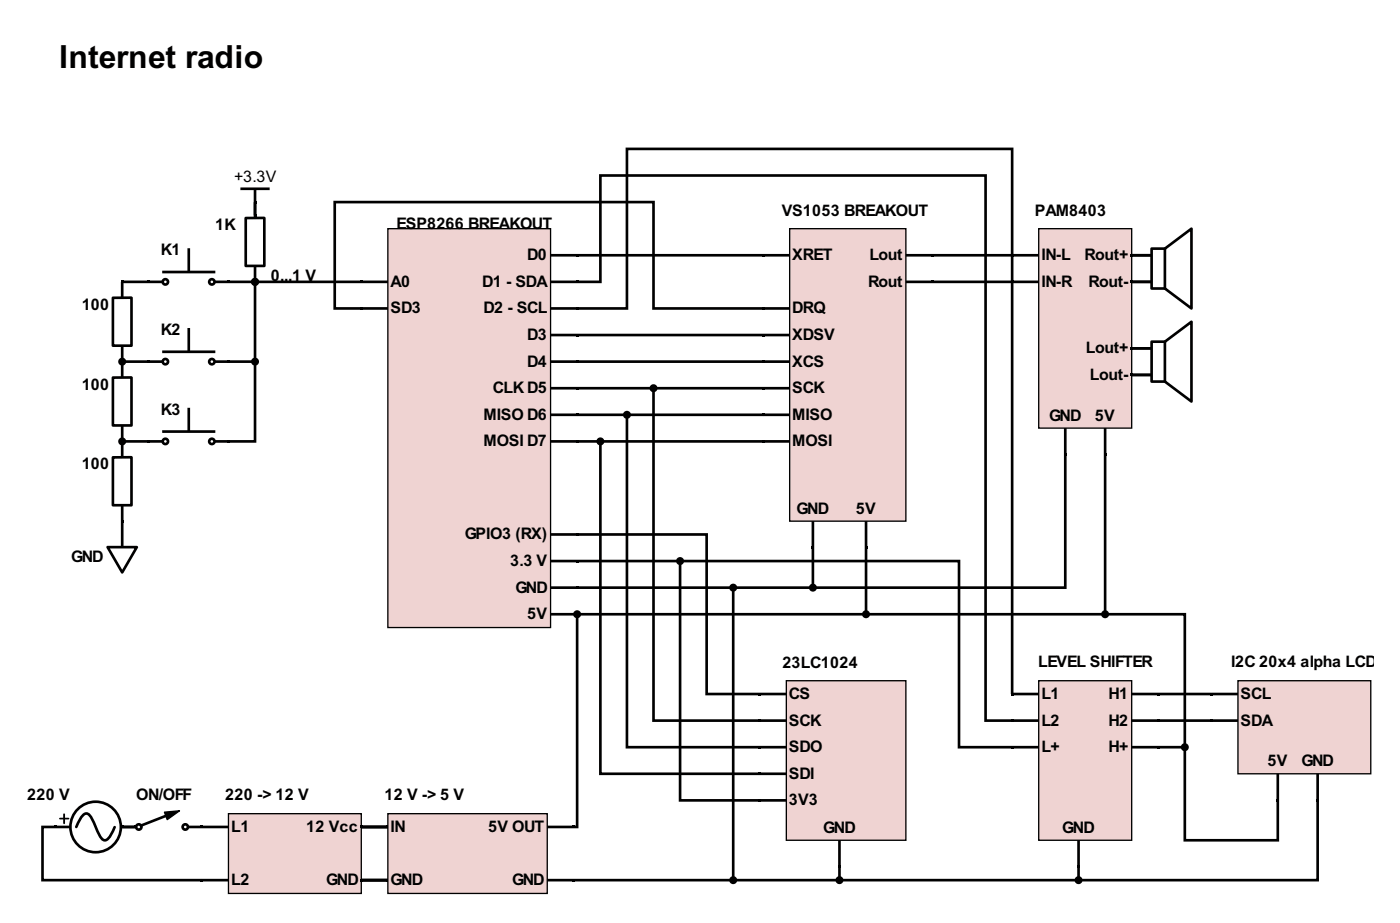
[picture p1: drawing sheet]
<svg xmlns="http://www.w3.org/2000/svg" width="279mm" height="184mm" viewBox="0 0 279 184" stroke-linecap="round" stroke-linejoin="round" font-family="sans-serif">
<path d="M77.3 45.5h32.4v79.5h-32.4z" fill="#efd3d2"/>
<path d="M77.3 45.5h32.4v79.5h-32.4z" fill="none" stroke="#000" stroke-width=".26"/>
<g fill="#000">
<path d="M71.7 55.9h.6v.5h-.6zM114.8 50.6h.5v.5h-.5zM114.8 55.9h.5v.5h-.5zM71.7 61.2h.6v.5h-.6zM114.8 71.7h.5v.6h-.5zM114.8 77h.5v.6h-.5zM114.8 66.5h.5v.5h-.5zM114.8 61.2h.5v.5h-.5zM114.8 82.3h.5v.6h-.5zM114.8 87.6h.5v.6h-.5zM114.8 116.8h.5v.5h-.5zM114.8 111.5h.5v.5h-.5z"/>
<path d="M114.8 106.2h.5v.5h-.5zM114.8 122.1h.5v.5h-.5z"/>
</g>
<g fill="none" stroke="#000" stroke-width=".2">
<path d="M72.3 56.1h4.7M110 56.1h4.8M110 50.8h4.8M72.3 61.4h4.7M110 72h4.8M110 77.3h4.8M110 66.7h4.8M110 61.4h4.8M110 82.6h4.8M110 87.9h4.8M110 117h4.8M110 111.7h4.8"/>
<path d="M110 106.4h4.8M110 122.3h4.8"/>
</g>
<g fill="none" stroke="#000" stroke-width=".53">
<path d="M72.3 56.1h4.7M110 56.1h4.8M110 50.8h4.8M72.3 61.4h4.7M110 72h4.8M110 77.3h4.8M110 66.7h4.8M110 61.4h4.8M110 82.6h4.8M110 87.9h4.8M110 117h4.8M110 111.7h4.8"/>
<path d="M110 106.4h4.8M110 122.3h4.8"/>
</g>
<path d="M157.4 45.5h23.2v58.3h-23.2z" fill="#efd3d2"/>
<path d="M157.4 45.5h23.2v58.3h-23.2z" fill="none" stroke="#000" stroke-width=".26"/>
<path d="M151.8 50.6h.6v.5h-.6zM185.6 50.6h.5v.5h-.5zM185.6 55.9h.5v.5h-.5zM151.8 77h.6v.6h-.6zM151.8 71.7h.6v.6h-.6zM151.8 66.5h.6v.5h-.6zM151.8 61.2h.6v.5h-.6zM151.8 82.3h.6v.6h-.6zM151.8 87.6h.6v.6h-.6zM161.8 108.8h.5v.5h-.5zM172.4 108.8h.5v.5h-.5z" fill="#000"/>
<path d="M152.4 50.8h4.7M180.8 50.8h4.8M180.8 56.1h4.8M152.4 77.3h4.7M152.4 72h4.7M152.4 66.7h4.7M152.4 61.4h4.7M152.4 82.6h4.7M152.4 87.9h4.7M162 104v4.8M172.6 104v4.8" fill="none" stroke="#000" stroke-width=".2"/>
<path d="M152.4 50.8h4.7M180.8 50.8h4.8M180.8 56.1h4.8M152.4 77.3h4.7M152.4 72h4.7M152.4 66.7h4.7M152.4 61.4h4.7M152.4 82.6h4.7M152.4 87.9h4.7M162 104v4.8M172.6 109.1v13.2h-57.6M172.6 104v4.8" fill="none" stroke="#000" stroke-width=".53"/>
<path d="M207 45.5h18.6v39.7h-18.6z" fill="#efd3d2"/>
<path d="M207 45.5h18.6v39.7h-18.6z" fill="none" stroke="#000" stroke-width=".26"/>
<path d="M201.5 50.6h.5v.5h-.5zM201.5 55.9h.5v.5h-.5zM225.3 50.6h.5v.5h-.5zM225.3 55.9h.5v.5h-.5zM230.6 50.6h.5v.5h-.5zM230.6 55.9h.5v.5h-.5zM230.6 69.1h.5v.5h-.5zM230.6 74.4h.5v.5h-.5zM212.1 90.3h.5v.5h-.5zM220 90.3h.5v.5h-.5z" fill="#000"/>
<path d="M202 50.8h4.8M202 56.1h4.8M225.8 50.8h4.8M225.8 56.1h4.8M225.8 69.4h4.8M225.8 74.7h4.8M212.3 85.5v4.8M220.3 85.5v4.8" fill="none" stroke="#000" stroke-width=".2"/>
<path d="M202 50.8h4.8M202 56.1h4.8M225.8 50.8h4.8M225.8 56.1h4.8M225.8 69.4h4.8M225.8 74.7h4.8M212.3 85.5v4.8M220.3 85.5v4.8" fill="none" stroke="#000" stroke-width=".53"/>
<path d="M229.5 49.5h2.7v8h-2.7z" fill="#fff"/>
<path d="M232.2 49.5h-2.7v8h2.7" fill="none" stroke="#000" stroke-width=".53"/>
<path d="M232.2 49.5l5.3-4v15.9l-5.3-3.9z" fill="#fff"/>
<path d="M225.8 56.1h3.5M232.2 49.5l5.3-4v15.9l-5.3-3.9zM225.8 69.4h3.5" fill="none" stroke="#000" stroke-width=".53"/>
<path d="M225.8 56.1h3.5M225.8 69.4h3.5" fill="none" stroke="#000" stroke-width=".2"/>
<path d="M225.3 69.1h.5v.5h-.5zM225.3 74.4h.5v.5h-.5z" fill="#000"/>
<path d="M229.5 68h2.7v8h-2.7z" fill="#fff"/>
<path d="M232.2 68h-2.7v8h2.7" fill="none" stroke="#000" stroke-width=".53"/>
<path d="M232.2 68l5.3-3.9v15.9l-5.3-4z" fill="#fff"/>
<g fill="none" stroke="#000" stroke-width=".53">
<path d="M225.8 74.7h3.5M232.2 68l5.3-3.9v15.9l-5.3-4zM24.6 164.7h2.3M33.5 162.3l-5.4 2.1M37.7 164.7h2.3"/>
<circle cx="27.7" cy="164.7" r=".53"/>
<circle cx="36.9" cy="164.7" r=".53"/>
</g>
<path d="M225.8 74.7h3.5" fill="none" stroke="#000" stroke-width=".2"/>
<path d="M24.1 164.4h.5v.5h-.5zM32.8 161.7l3-.2-2.5 1.7zM40 164.4h.5v.5h-.5z" fill="#000"/>
<path d="M32.8 161.7l3-.2-2.5 1.7z" fill="none" stroke="#000" stroke-width=".26"/>
<path d="M156.7 135.6h23.9v31.7h-23.9z" fill="#efd3d2"/>
<path d="M156.7 135.6h23.9v31.7h-23.9z" fill="none" stroke="#000" stroke-width=".26"/>
<g fill="#000">
<path d="M151.2 137.9h.5v.6h-.5zM151.2 143.2h.5v.6h-.5zM151.2 148.5h.5v.6h-.5zM151.2 153.8h.5v.5h-.5zM151.2 159.1h.5v.5h-.5zM167.1 172.4h.5v.5h-.5z"/>
<circle cx="130.3" cy="77.3" r=".53"/>
<circle cx="119.7" cy="87.9" r=".53"/>
<circle cx="125" cy="82.6" r=".53"/>
</g>
<path d="M151.7 138.2h4.8M151.7 143.5h4.8M151.7 148.8h4.8M151.7 154.1h4.8M151.7 159.4h4.8M167.3 167.6v4.8" fill="none" stroke="#000" stroke-width=".2"/>
<g fill="none" stroke="#000" stroke-width=".53">
<path d="M115 50.8h37.1M185.9 50.8h15.8M185.9 56.1h15.8M72 61.4h-5.3v-21.2h63.6v21.2h21.8M115 66.7h37.1M115 77.3h37.1M115 72h37.1M130.3 77.8v65.7h21.1M115 82.6h37.1M115 87.9h37.1M119.7 88.4v65.7h31.7M125 83.1v65.7h26.4"/>
<path d="M115 111.7h20.6v47.7h15.8M115 106.4h25.8v31.8h10.6M151.7 138.2h4.8M151.7 143.5h4.8M151.7 148.8h4.8M151.7 154.1h4.8M151.7 159.4h4.8M167.3 167.6v4.8"/>
<circle cx="130.3" cy="77.3" r=".53"/>
<circle cx="119.7" cy="87.9" r=".53"/>
<circle cx="125" cy="82.6" r=".53"/>
</g>
<path d="M45.5 162h26.5v15.9h-26.5z" fill="#efd3d2"/>
<path d="M45.5 162h26.5v15.9h-26.5z" fill="none" stroke="#000" stroke-width=".26"/>
<path d="M40 164.4h.5v.5h-.5zM40 175h.5v.5h-.5zM77 164.4h.6v.5h-.6zM77 175h.6v.5h-.6z" fill="#000"/>
<path d="M40.5 164.7h4.8M40.5 175.3h4.8M72.3 164.7h4.7M72.3 175.3h4.7" fill="none" stroke="#000" stroke-width=".2"/>
<path d="M40.5 164.7h4.8M40.5 175.3h4.8M72.3 164.7h4.7M72.3 175.3h4.7" fill="none" stroke="#000" stroke-width=".53"/>
<path d="M77.3 162h31.8v15.9h-31.8z" fill="#efd3d2"/>
<path d="M77.3 162h31.8v15.9h-31.8z" fill="none" stroke="#000" stroke-width=".26"/>
<path d="M71.7 175h.6v.5h-.6zM71.7 164.4h.6v.5h-.6zM114.1 164.4h.5v.5h-.5zM114.1 175h.5v.5h-.5z" fill="#000"/>
<path d="M72.3 164.7h4.7M72.3 175.3h4.7M109.3 164.7h4.8M109.3 175.3h4.8" fill="none" stroke="#000" stroke-width=".2"/>
<path d="M72.3 164.7h4.7M72.3 175.3h4.7M109.3 164.7h4.8M109.3 175.3h4.8" fill="none" stroke="#000" stroke-width=".53"/>
<path d="M246.7 135.6h26.5v18.5h-26.5z" fill="#efd3d2"/>
<path d="M246.7 135.6h26.5v18.5h-26.5z" fill="none" stroke="#000" stroke-width=".26"/>
<path d="M241.2 137.9h.5v.6h-.5zM241.2 143.2h.5v.6h-.5zM254.4 159.1h.6v.5h-.6zM262.4 159.1h.5v.5h-.5z" fill="#000"/>
<path d="M241.7 138.2h4.8M241.7 143.5h4.8M254.7 154.3v4.8M262.6 154.3v4.8" fill="none" stroke="#000" stroke-width=".2"/>
<path d="M241.7 138.2h4.8M241.7 143.5h4.8M254.7 154.3v4.8M262.6 154.3v4.8" fill="none" stroke="#000" stroke-width=".53"/>
<path d="M207 135.6h18.6v31.7h-18.6z" fill="#efd3d2"/>
<path d="M207 135.6h18.6v31.7h-18.6z" fill="none" stroke="#000" stroke-width=".26"/>
<g fill="#000">
<path d="M201.5 137.9h.5v.6h-.5zM230.6 137.9h.5v.6h-.5zM201.5 143.2h.5v.6h-.5zM201.5 148.5h.5v.6h-.5zM230.6 143.2h.5v.6h-.5zM230.6 148.5h.5v.6h-.5zM10.9 164.4h.5v.5h-.5zM26.7 164.4h.6v.5h-.6zM214.7 172.4h.5v.5h-.5z"/>
<circle cx="135.6" cy="111.7" r=".53"/>
<circle cx="115" cy="122.3" r=".53"/>
<circle cx="172.6" cy="122.3" r=".53"/>
<circle cx="220.3" cy="122.3" r=".53"/>
<circle cx="236.2" cy="148.8" r=".53"/>
</g>
<path d="M202 138.2h4.8M225.8 138.2h4.8M202 143.5h4.8M202 148.8h4.8M225.8 143.5h4.8M225.8 148.8h4.8M215 167.6v4.8" fill="none" stroke="#000" stroke-width=".2"/>
<g fill="none" stroke="#000" stroke-width=".53">
<path d="M115 56.1h4.7v-21.2h76.7v108.6h5.3M115 61.4h10v-31.7h76.7v108.5M220.3 90.5v31.8h-47.2M136.1 111.7h55v37.1h10.6M115 122.8v41.9h-.6M202 138.2h4.8M220.8 122.3h15.4v26.5h-5.3M225.8 138.2h4.8M230.9 138.2h10.6M202 143.5h4.8M202 148.8h4.8M225.8 143.5h4.8"/>
<path d="M225.8 148.8h4.8M230.9 143.5h10.6M236.2 149.3v18h18.5v-7.9M215 167.6v4.8"/>
<circle cx="135.6" cy="111.7" r=".53"/>
<circle cx="115" cy="122.3" r=".53"/>
<circle cx="172.6" cy="122.3" r=".53"/>
<circle cx="220.3" cy="122.3" r=".53"/>
<circle cx="236.2" cy="148.8" r=".53"/>
</g>
<circle cx="19.1" cy="164.7" r="5" fill="#fff"/>
<g fill="none" stroke="#000" stroke-width=".53">
<path d="M50.8 40.5v2.7M50.8 53.2v2.7M212.3 90.5v26.5h-49.7M146.1 117.5v57.2M162 109.1v7.9h-47M262.6 159.4v15.9h-148.2M11.1 164.7h-2.6v10.6h31.7M11.4 164.7h2.4M15.2 164.7l.6-1.3 1-1.3a1.08 1.08 0 0 1 1.5 .8l.9 2.1a5.4 5.4 0 0 0 1.3 2.2l.4 .1 .4-.1 .5-.5 1.1-2M24.4 164.7h2.3M72 164.7h5.3M72 175.3h5.3"/>
<path d="M167.3 172.6v2.1M215 172.6v2.1"/>
<circle cx="146.1" cy="117" r=".53"/>
<circle cx="162" cy="117" r=".53"/>
<circle cx="19.1" cy="164.7" r="5"/>
<circle cx="146.1" cy="175.3" r=".53"/>
<circle cx="167.3" cy="175.3" r=".53"/>
<circle cx="215" cy="175.3" r=".53"/>
</g>
<path d="M11.9 163h1.8" fill="none" stroke="#000" stroke-width=".34"/>
<path d="M12.8 162.1v1.8" fill="none" stroke="#000" stroke-width=".37"/>
<g fill="#000">
<path d="M50.6 40h.5v.5h-.5zM50.6 55.9h.5v.5h-.5z"/>
<circle cx="146.1" cy="117" r=".53"/>
<circle cx="162" cy="117" r=".53"/>
<circle cx="146.1" cy="175.3" r=".53"/>
<circle cx="167.3" cy="175.3" r=".53"/>
<circle cx="215" cy="175.3" r=".53"/>
</g>
<path d="M50.8 40.5v2.7M50.8 53.2v2.7" fill="none" stroke="#000" stroke-width=".2"/>
<path d="M49 43.4h3.7v9.6h-3.7z" fill="#fff"/>
<path d="M24.4 56.4v2.6M49 43.4h3.7v9.6h-3.7zM24.4 69.1v2.6" fill="none" stroke="#000" stroke-width=".53"/>
<path d="M24.1 55.9h.5v.5h-.5zM24.1 71.7h.5v.6h-.5z" fill="#000"/>
<path d="M24.4 56.4v2.6M24.4 69.1v2.6" fill="none" stroke="#000" stroke-width=".2"/>
<path d="M22.5 59.3h3.7v9.5h-3.7z" fill="#fff"/>
<path d="M22.5 59.3h3.7v9.5h-3.7zM24.4 72.3v2.6M24.4 85v2.6" fill="none" stroke="#000" stroke-width=".53"/>
<path d="M24.1 71.7h.5v.6h-.5zM24.1 87.6h.5v.6h-.5z" fill="#000"/>
<path d="M24.4 72.3v2.6M24.4 85v2.6" fill="none" stroke="#000" stroke-width=".2"/>
<path d="M22.5 75.2h3.7v9.5h-3.7z" fill="#fff"/>
<path d="M22.5 75.2h3.7v9.5h-3.7zM24.4 88.2v2.6M24.4 100.9v2.6" fill="none" stroke="#000" stroke-width=".53"/>
<path d="M24.1 87.6h.5v.6h-.5zM24.1 103.5h.5v.5h-.5z" fill="#000"/>
<path d="M24.4 88.2v2.6M24.4 100.9v2.6" fill="none" stroke="#000" stroke-width=".2"/>
<path d="M22.5 91.1h3.7v9.5h-3.7z" fill="#fff"/>
<g fill="none" stroke="#000" stroke-width=".53">
<path d="M24.4 56.1h5.3M29.9 56.1h2.3M37.6 49.7v4.2M43 56.1h2.3M24.9 72h4.8M29.9 72h2.3M37.6 65.6v4.2M43 72h2.3M22.5 91.1h3.7v9.5h-3.7zM24.9 87.9h4.8M29.9 87.9h2.3M37.6 81.5v4.2"/>
<path d="M43 87.9h2.3M24.4 104v4.8"/>
<circle cx="33" cy="56.1" r=".53"/>
<circle cx="42.2" cy="56.1" r=".53"/>
<circle cx="24.4" cy="72" r=".53"/>
<circle cx="33" cy="72" r=".53"/>
<circle cx="42.2" cy="72" r=".53"/>
<circle cx="24.4" cy="87.9" r=".53"/>
<circle cx="33" cy="87.9" r=".53"/>
<circle cx="42.2" cy="87.9" r=".53"/>
</g>
<g fill="#000">
<path d="M29.4 55.9h.5v.5h-.5zM45.3 55.9h.5v.5h-.5zM29.4 71.7h.5v.6h-.5zM45.3 71.7h.5v.6h-.5zM29.4 87.6h.5v.6h-.5zM45.3 87.6h.5v.6h-.5zM24.1 103.5h.5v.5h-.5z"/>
<circle cx="24.4" cy="72" r=".53"/>
<circle cx="24.4" cy="87.9" r=".53"/>
</g>
<path d="M32.5 54h10.3v.3h-10.3zM32.5 69.9h10.3v.3h-10.3zM32.5 85.8h10.3v.3h-10.3z" fill="none" stroke="#000" stroke-width=".29"/>
<path d="M24.4 104v4.8" fill="none" stroke="#000" stroke-width=".2"/>
<path d="M21.4 109h5.9l-2.9 5z" fill="#fff"/>
<g fill="none" stroke="#000" stroke-width=".53">
<path d="M48.2 37.6h5.3M50.8 37.9v4.7M45.5 56.1h4.8M50.8 56.7v15.3h-5.3M50.8 56.1h21.2M50.8 72.5v15.4h-5.3M21.4 109h5.9l-2.9 5z"/>
<circle cx="50.8" cy="56.1" r=".53"/>
<circle cx="50.8" cy="72" r=".53"/>
</g>
<g fill="#000">
<path d="M50.6 42.6h.5v.6h-.5z"/>
<circle cx="50.8" cy="56.1" r=".53"/>
<circle cx="50.8" cy="72" r=".53"/>
</g>
<path d="M50.8 37.9v4.7" fill="none" stroke="#000" stroke-width=".2"/>
<text font-size="6.4" x="11.8" y="13.6">Internet radio</text>
<g font-size="3.2">
<text x="46.6" y="36.2">+3.3V</text>
<text x="42.9" y="45.8">1K</text>
<text x="79" y="45.5">ESP8266 BREAKOUT</text>
<text x="155.8" y="43">VS1053 BREAKOUT</text>
<text x="206.2" y="43">PAM8403</text>
<text x="32" y="50.8">K1</text>
<text x="105.1" y="51.8">D0</text>
<text x="157.9" y="51.8">XRET</text>
<text x="173.3" y="51.8">Lout</text>
<text x="207.6" y="51.8">IN-L</text>
<text x="216.2" y="51.8">Rout+</text>
<text x="54" y="55.9">0...1 V</text>
<text x="77.8" y="57.1">A0</text>
<text x="96.1" y="57.1">D1 - SDA</text>
<text x="173" y="57.1">Rout</text>
<text x="207.6" y="57.1">IN-R</text>
<text x="217" y="57.1">Rout-</text>
<text x="16.3" y="61.7">100</text>
<text x="77.8" y="62.4">SD3</text>
<text x="96.4" y="62.4">D2 - SCL</text>
<text x="157.9" y="62.4">DRQ</text>
<text x="32" y="66.7">K2</text>
<text x="105.1" y="67.7">D3</text>
<text x="157.9" y="67.7">XDSV</text>
<text x="216.4" y="70.4">Lout+</text>
<text x="16.3" y="77.6">100</text>
<text x="105.1" y="73">D4</text>
<text x="157.9" y="73">XCS</text>
<text x="217.2" y="75.7">Lout-</text>
<text x="32" y="82.6">K3</text>
<text x="96.4" y="83.6">MISO D6</text>
<text x="98.2" y="78.3">CLK D5</text>
<text x="157.9" y="78.3">SCK</text>
<text x="157.9" y="83.6">MISO</text>
<text x="209.1" y="83.8">GND</text>
<text x="218.2" y="83.8">5V</text>
<text x="96.4" y="88.9">MOSI D7</text>
<text x="157.9" y="88.9">MOSI</text>
<text x="16.3" y="93.5">100</text>
<text x="92.7" y="107.4">GPIO3 (RX)</text>
<text x="158.8" y="102.3">GND</text>
<text x="170.6" y="102.3">5V</text>
<text x="14.2" y="112">GND</text>
<text x="101.7" y="112.7">3.3 V</text>
<text x="102.7" y="118">GND</text>
<text x="105.1" y="123.3">5V</text>
<text x="155.9" y="133">23LC1024</text>
<text x="206.9" y="132.9">LEVEL SHIFTER</text>
<text x="245.4" y="132.9">I2C 20x4 alpha LCD</text>
<text x="157.3" y="139.2">CS</text>
<text x="207.6" y="139.2">L1</text>
<text x="220.9" y="139.2">H1</text>
<text x="247.3" y="139.2">SCL</text>
<text x="157.3" y="144.5">SCK</text>
<text x="157.3" y="149.8">SDO</text>
<text x="207.6" y="144.5">L2</text>
<text x="207.6" y="149.8">L+</text>
<text x="220.9" y="144.5">H2</text>
<text x="220.9" y="149.8">H+</text>
<text x="247.3" y="144.5">SDA</text>
<text x="157.3" y="155.1">SDI</text>
<text x="252.6" y="152.6">5V</text>
<text x="259.4" y="152.6">GND</text>
<text x="5.4" y="159.4">220 V</text>
<text x="27.1" y="159.4">ON/OFF</text>
<text x="44.9" y="159.4">220 -&gt; 12 V</text>
<text x="76.6" y="159.4">12 V -&gt; 5 V</text>
<text x="157.3" y="160.4">3V3</text>
<text x="46.1" y="165.7">L1</text>
<text x="61" y="165.7">12 Vcc</text>
<text x="77.8" y="165.7">IN</text>
<text x="97.3" y="165.7">5V OUT</text>
<text x="164.1" y="165.9">GND</text>
<text x="211.7" y="165.9">GND</text>
<text x="46.1" y="176.3">L2</text>
<text x="65" y="176.3">GND</text>
<text x="77.8" y="176.3">GND</text>
<text x="102.1" y="176.3">GND</text>
</g>
</svg>
